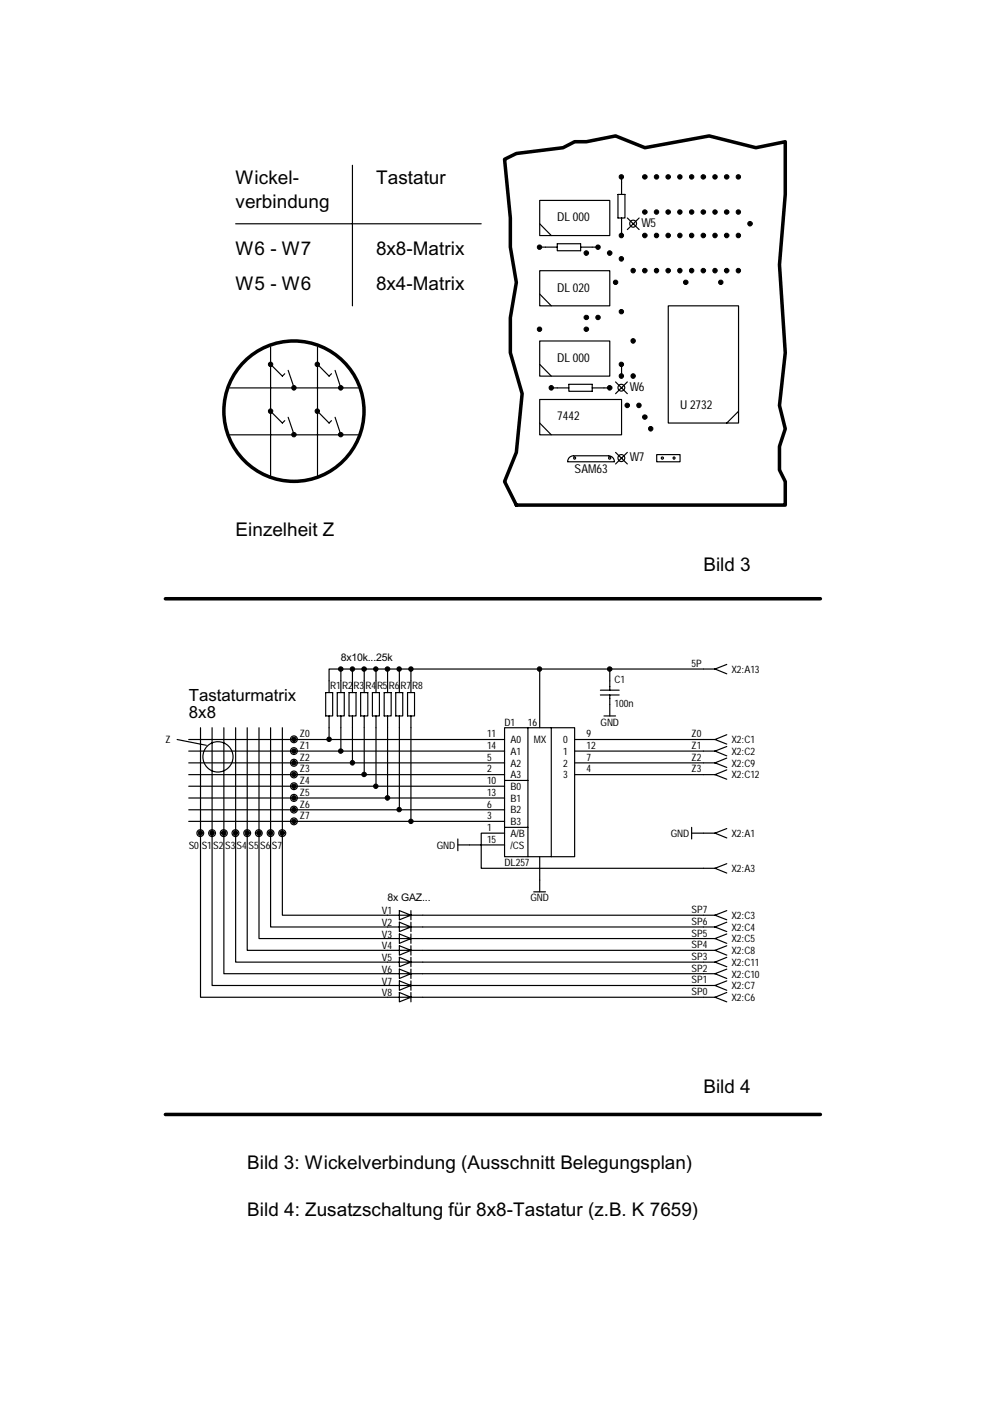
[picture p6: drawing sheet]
<svg xmlns="http://www.w3.org/2000/svg" width="210mm" height="297mm" viewBox="0 0 210 297" stroke-linecap="round" stroke-linejoin="round" font-family="sans-serif">
<g fill="none" stroke="#000" stroke-width=".25">
<path d="M74.7 35v29.8M131.8 37.5v3.7M50 47.4h52M114.4 42.5h14.9v7.4h-14.9zM114.4 57.4h14.9v7.4h-14.9zM114.4 52.4h3.8M114.4 47.4l2.5 2.5M118.2 51.7h4.9v1.5h-4.9zM123.1 52.4h3.7M131 41.2h1.5v5h-1.5zM131.8 46.2v3.7M133 46.2l2.5 2.5"/>
<path d="M134.2 47.4h.1M135.5 46.2l-2.5 2.5M57.4 73.5v27.4M57.4 77.2l2.5 2.5 .5-.5M61.1 78.5l1.3 3.7M67.3 73.5v27.4M67.3 77.2l2.5 2.5 .5-.5M71 78.5l1.3 3.7M114.4 72.3h14.9v7.4h-14.9zM114.4 77.2l2.5 2.5M114.4 62.3l2.5 2.5M131.8 77.2v2.5"/>
<path d="M141.7 64.8h14.9v24.9h-14.9zM48.7 82.2h27.3M48.7 92.2h27.3M57.4 87.2l2.5 2.5 .5-.5M61.1 88.5l1.3 3.7M67.3 87.2l2.5 2.5 .5-.5M71 88.5l1.3 3.7M114.4 84.7h17.4v7.5h-17.4zM114.4 89.7l2.5 2.5M116.9 82.2h3.7M120.4 97.9h9.9M120.6 81.5h5v1.5h-5z"/>
<path d="M121.6 96.6a1.23 1.23 0 0 0-1.2 1.3M121.6 96.6h7.4a1.23 1.23 0 0 1 1.3 1.3M121.7 96.9h.3v.4h-.3zM125.6 82.2h3.7M129.1 96.9h.3v.4h-.3zM130.5 81l2.5 2.5M130.5 95.9l2.5 2.5M131.8 82.2h.1M131.8 97.1h.1M133 81l-2.5 2.5M133 95.9l-2.5 2.5M139.2 96.4h5v1.5h-5z"/>
<path d="M140.3 96.9h.3v.4h-.3zM142.8 96.9h.3v.4h-.3zM156.6 87.2l-2.5 2.5M37.6 156.8l6.1 1.2M40 156.8h67M40 159.2h67M42.5 154.3v57.1h109.1M45 154.3v54.6h106.6M47.5 154.3v52.1h104.1M50 154.3v49.7h101.6M52.4 154.3v47.2h99.2M54.9 154.3v44.7h96.7"/>
<path d="M57.4 154.3v42.2h94.2M59.9 154.3v39.7h91.7M62.4 156.8h.1M62.4 159.2h.1M69.1 146.8h1.4v5h-1.4zM69.8 151.8v5M71.5 146.8h1.5v5h-1.5zM72.3 141.8v5M72.3 151.8v7.4M74 146.8h1.5v5h-1.5zM74.7 141.8v5M74.7 151.8v9.9"/>
<path d="M76.5 146.8h1.5v5h-1.5zM77.2 141.8v5M77.2 151.8v12.4M79 146.8h1.4v5h-1.4zM79.7 141.8v5M79.7 151.8v14.9M81.5 146.8h1.4v5h-1.4zM82.2 141.8v5M82.2 151.8v17.4M83.9 146.8h1.5v5h-1.5zM84.7 141.8v5M84.7 151.8v19.9"/>
<path d="M86.4 146.8h1.5v5h-1.5zM87.1 141.8v5M87.1 151.8v22.3M107 154.3h14.8v27.3h-14.8zM111.9 154.3v27.3M114.4 141.8v12.5M116.9 154.3v27.3M121.8 156.8h29.8M121.8 159.2h29.8M127.3 147.4h4M127.3 146.3h4M128.1 151.8h2.4"/>
<path d="M129.3 141.8v4.5M129.3 147.4v4.4M151.6 141.8h-81.8v5M151.6 156.8l2.5 1M151.6 159.2l2.5 1.1M151.6 141.8l2.5 1.1M154.1 155.8l-2.5 1M154.1 158.3l-2.5 .9M154.1 140.9l-2.5 .9M40 161.7h67M40 164.2h67M40 166.7h67"/>
<path d="M40 169.2h67M40 171.7h67M40 174.1h67M42.5 176.6h.1M45 176.6h.1M47.5 176.6h.1M50 176.6h.1M52.4 176.6h.1M54.9 176.6h.1M57.4 176.6h.1M59.9 176.6h.1M62.4 161.7h.1"/>
<path d="M62.4 164.2h.1M62.4 166.7h.1M62.4 169.2h.1M62.4 171.7h.1M62.4 174.1h.1M97.1 179.1h9.9M97.1 177.9v2.5M107 176.6h-5v7.5h49.6M107 165.5h4.9M107 175.4h4.9M121.8 161.7h29.8M121.8 164.2h29.8"/>
<path d="M146.6 176.6h5M146.6 175.4v2.5M151.6 161.7l2.5 1M151.6 164.2l2.5 1M151.6 176.6l2.5 1.1M154.1 160.7l-2.5 1M154.1 163.2l-2.5 1M154.1 175.7l-2.5 .9M84.7 193.1l2.4 .9-2.4 1zM84.7 195.5l2.4 1-2.4 1zM84.7 198l2.4 1-2.4 1zM87.1 193.1v1.9"/>
<path d="M87.1 195.5v2M87.1 198v2M113.2 189.1h2.5M114.4 181.6v7.5M151.6 184.1l2.5 1M151.6 194l2.5 1M151.6 196.5l2.5 1M151.6 199l2.5 1M154.1 183.1l-2.5 1M154.1 193.1l-2.5 .9M154.1 195.5l-2.5 1M154.1 198l-2.5 1"/>
<path d="M84.7 200.5l2.4 1-2.4 1zM84.7 203l2.4 1-2.4 1zM84.7 205.5l2.4 .9-2.4 1.1zM84.7 208l2.4 .9-2.4 1.1zM84.7 210.4l2.4 1-2.4 1zM87.1 200.5v2M87.1 203v2M87.1 205.5v2M87.1 208v2M87.1 210.4v2M151.6 201.5l2.5 1M151.6 204l2.5 1"/>
<path d="M151.6 206.4l2.5 1.1M151.6 208.9l2.5 1.1M151.6 211.4l2.5 1M154.1 200.5l-2.5 1M154.1 203l-2.5 1M154.1 205.5l-2.5 .9M154.1 208l-2.5 .9M154.1 210.4l-2.5 1"/>
<circle cx="134.2" cy="47.4" r=".73"/>
<circle cx="131.7" cy="97.1" r=".73"/>
<circle cx="131.7" cy="82.2" r=".72"/>
<circle cx="62.3" cy="159.2" r=".72"/>
<circle cx="62.3" cy="156.7" r=".72"/>
<circle cx="42.5" cy="176.6" r=".72"/>
<circle cx="45" cy="176.6" r=".72"/>
<circle cx="46.2" cy="160.5" r="3.2"/>
<circle cx="47.4" cy="176.6" r=".74"/>
<circle cx="49.9" cy="176.6" r=".72"/>
<circle cx="52.4" cy="176.6" r=".72"/>
<circle cx="54.9" cy="176.6" r=".72"/>
<circle cx="57.4" cy="176.6" r=".72"/>
<circle cx="59.8" cy="176.6" r=".74"/>
<circle cx="62.3" cy="161.7" r=".73"/>
<circle cx="62.3" cy="169.2" r=".73"/>
<circle cx="62.3" cy="166.7" r=".72"/>
<circle cx="62.3" cy="171.6" r=".72"/>
<circle cx="62.3" cy="164.2" r=".72"/>
<circle cx="62.3" cy="174.1" r=".72"/>
</g>
<g fill="none" stroke="#000" stroke-width=".74">
<path d="M107 33.8l2.5-1.3 9.9-1.2 2.4-1.3h2.5l6.2-1.2 6.2 2.5 13.7-2.5 9.9 2.5 6.2-1.3v11.2l-1.2 14.9 1.2 18.7-1.2 11.2 1.2 4.9-1.2 3.7v5l1.2 2.5v5h-57l-2.5-5 2.5-6.2 1.2-12.4-2.5-8.7v-7.5l1.3-7.4-1.3-7.5v-6.2zM35.1 126.9h138.8M35.1 236.3h138.8"/>
<circle cx="62.3" cy="87.2" r="14.9"/>
</g>
<g fill="#000" stroke="#000" stroke-width=".21">
<circle cx="131.7" cy="37.5" r=".47"/>
<circle cx="136.7" cy="37.5" r=".48"/>
<circle cx="139.2" cy="37.5" r=".47"/>
<circle cx="141.7" cy="37.5" r=".48"/>
<circle cx="144.1" cy="37.5" r=".47"/>
<circle cx="146.6" cy="37.5" r=".47"/>
<circle cx="149.1" cy="37.5" r=".48"/>
<circle cx="151.6" cy="37.5" r=".47"/>
<circle cx="154.1" cy="37.5" r=".48"/>
<circle cx="156.5" cy="37.5" r=".47"/>
<circle cx="114.4" cy="52.4" r=".47"/>
<circle cx="124.3" cy="53.7" r=".49"/>
<circle cx="126.8" cy="52.4" r=".47"/>
<circle cx="129.3" cy="53.7" r=".49"/>
<circle cx="130.5" cy="59.9" r=".47"/>
<circle cx="131.7" cy="54.9" r=".48"/>
<circle cx="131.7" cy="49.9" r=".48"/>
<circle cx="134.2" cy="57.4" r=".48"/>
<circle cx="136.7" cy="49.9" r=".49"/>
<circle cx="136.7" cy="57.4" r=".49"/>
<circle cx="136.7" cy="45" r=".48"/>
<circle cx="139.2" cy="49.9" r=".48"/>
<circle cx="139.2" cy="57.4" r=".48"/>
<circle cx="139.2" cy="45" r=".47"/>
<circle cx="141.7" cy="49.9" r=".49"/>
<circle cx="141.7" cy="57.4" r=".49"/>
<circle cx="141.7" cy="45" r=".48"/>
<circle cx="144.1" cy="49.9" r=".48"/>
<circle cx="144.1" cy="57.4" r=".48"/>
<circle cx="144.1" cy="45" r=".47"/>
<circle cx="145.4" cy="59.9" r=".48"/>
<circle cx="146.6" cy="49.9" r=".48"/>
<circle cx="146.6" cy="57.4" r=".48"/>
<circle cx="146.6" cy="45" r=".47"/>
<circle cx="149.1" cy="49.9" r=".49"/>
<circle cx="149.1" cy="57.4" r=".49"/>
<circle cx="149.1" cy="45" r=".48"/>
<circle cx="151.6" cy="49.9" r=".48"/>
<circle cx="151.6" cy="57.4" r=".48"/>
<circle cx="151.6" cy="45" r=".47"/>
<circle cx="152.8" cy="59.9" r=".47"/>
<circle cx="154.1" cy="49.9" r=".49"/>
<circle cx="154.1" cy="57.4" r=".49"/>
<circle cx="154.1" cy="45" r=".48"/>
<circle cx="156.5" cy="49.9" r=".48"/>
<circle cx="156.5" cy="57.4" r=".48"/>
<circle cx="156.5" cy="45" r=".47"/>
<circle cx="159" cy="47.4" r=".49"/>
<circle cx="57.4" cy="77.3" r=".47"/>
<circle cx="67.3" cy="77.3" r=".47"/>
<circle cx="114.4" cy="69.8" r=".47"/>
<circle cx="124.3" cy="69.8" r=".48"/>
<circle cx="124.3" cy="67.3" r=".48"/>
<circle cx="126.8" cy="67.3" r=".47"/>
<circle cx="131.7" cy="79.7" r=".48"/>
<circle cx="131.7" cy="66.1" r=".47"/>
<circle cx="131.7" cy="77.3" r=".47"/>
<circle cx="134.2" cy="79.7" r=".48"/>
<circle cx="134.2" cy="72.3" r=".48"/>
<circle cx="57.4" cy="87.2" r=".48"/>
<circle cx="62.3" cy="82.2" r=".48"/>
<circle cx="62.3" cy="92.2" r=".47"/>
<circle cx="67.3" cy="87.2" r=".48"/>
<circle cx="72.3" cy="82.2" r=".49"/>
<circle cx="72.3" cy="92.2" r=".48"/>
<circle cx="116.9" cy="82.2" r=".48"/>
<circle cx="129.3" cy="82.2" r=".49"/>
<circle cx="133" cy="85.9" r=".49"/>
<circle cx="135.5" cy="85.9" r=".48"/>
<circle cx="136.7" cy="88.4" r=".48"/>
<circle cx="138" cy="90.9" r=".48"/>
<circle cx="62.3" cy="159.2" r=".47"/>
<circle cx="62.3" cy="156.7" r=".47"/>
<circle cx="69.8" cy="156.7" r=".47"/>
<circle cx="72.3" cy="159.2" r=".48"/>
<circle cx="72.3" cy="141.8" r=".48"/>
<circle cx="74.7" cy="141.8" r=".47"/>
<circle cx="77.2" cy="141.8" r=".48"/>
<circle cx="79.7" cy="141.8" r=".47"/>
<circle cx="82.2" cy="141.8" r=".48"/>
<circle cx="84.6" cy="141.8" r=".47"/>
<circle cx="87.1" cy="141.8" r=".47"/>
<circle cx="114.4" cy="141.8" r=".47"/>
<circle cx="129.3" cy="141.8" r=".48"/>
<circle cx="42.5" cy="176.6" r=".49"/>
<circle cx="45" cy="176.6" r=".48"/>
<circle cx="47.4" cy="176.6" r=".49"/>
<circle cx="49.9" cy="176.6" r=".48"/>
<circle cx="52.4" cy="176.6" r=".48"/>
<circle cx="54.9" cy="176.6" r=".49"/>
<circle cx="57.4" cy="176.6" r=".48"/>
<circle cx="59.8" cy="176.6" r=".49"/>
<circle cx="62.3" cy="169.2" r=".48"/>
<circle cx="62.3" cy="161.7" r=".48"/>
<circle cx="62.3" cy="174.1" r=".47"/>
<circle cx="62.3" cy="164.2" r=".47"/>
<circle cx="62.3" cy="171.6" r=".47"/>
<circle cx="62.3" cy="166.7" r=".47"/>
<circle cx="74.7" cy="161.7" r=".48"/>
<circle cx="77.2" cy="164.2" r=".48"/>
<circle cx="79.7" cy="166.7" r=".47"/>
<circle cx="82.2" cy="169.2" r=".49"/>
<circle cx="84.6" cy="171.6" r=".47"/>
<circle cx="87.1" cy="174.1" r=".47"/>
</g>
<g font-size="4">
<text x="50" y="39.1">Wickel-</text>
<text x="79.7" y="39.1">Tastatur</text>
<text x="50" y="44.1">verbindung</text>
<text x="50" y="54.1">W6 - W7</text>
<text x="79.7" y="54.1">8x8-Matrix</text>
<text x="50" y="61.5">W5 - W6</text>
<text x="79.7" y="61.5">8x4-Matrix</text>
<text x="50" y="113.7">Einzelheit Z</text>
<text x="149.1" y="121.1">Bild 3</text>
<text x="149.1" y="231.7">Bild 4</text>
<text x="52.4" y="247.8">Bild 3: Wickelverbindung (Ausschnitt Belegungsplan)</text>
<text x="52.4" y="257.8">Bild 4: Zusatzschaltung für 8x8-Tastatur (z.B. K 7659)</text>
</g>
<g font-size="3.6">
<text x="40" y="148.5">Tastaturmatrix</text>
<text x="40" y="152.3">8x8</text>
</g>
<g font-size="2.6">
<text x="118.2" y="46.9">DL 000</text>
<text x="136" y="48.1">W5</text>
<text x="118.2" y="61.8">DL 020</text>
<text x="118.2" y="76.7">DL 000</text>
<text x="133.5" y="82.9">W6</text>
<text x="118.2" y="89.1">7442</text>
<text x="144.2" y="86.7">U 2732</text>
<text x="121.8" y="100.3">SAM63</text>
<text x="133.5" y="97.8">W7</text>
</g>
<g font-size="2.2">
<text x="72.3" y="140.1">8x10k...25k</text>
<text x="146.6" y="141.4">5P</text>
<text x="155.1" y="142.7">X2:A13</text>
<text x="70" y="146.1">R1</text>
<text x="72.5" y="146.1">R2</text>
<text x="75" y="146.1">R3</text>
<text x="77.5" y="146.1">R4</text>
<text x="79.9" y="146.1">R5</text>
<text x="82.4" y="146.1">R6</text>
<text x="84.9" y="146.1">R7</text>
<text x="87.4" y="146.1">R8</text>
<text x="130.3" y="144.9">C1</text>
<text x="130.3" y="149.9">100n</text>
<text x="107" y="153.8">D1</text>
<text x="111.9" y="153.8">16</text>
<text x="127.3" y="153.8">GND</text>
<text x="35.1" y="157.6">Z</text>
<text x="63.6" y="156.3">Z0</text>
<text x="63.6" y="158.8">Z1</text>
<text x="63.6" y="161.3">Z2</text>
<text x="103.3" y="161.3">5</text>
<text x="103.3" y="156.3">11</text>
<text x="103.3" y="158.8">14</text>
<text x="108.2" y="157.6">A0</text>
<text x="108.2" y="160.1">A1</text>
<text x="113.2" y="157.6">MX</text>
<text x="119.4" y="160.1">1</text>
<text x="119.4" y="157.6">0</text>
<text x="124.3" y="156.3">9</text>
<text x="124.3" y="161.3">7</text>
<text x="124.3" y="158.8">12</text>
<text x="146.6" y="156.3">Z0</text>
<text x="146.6" y="158.8">Z1</text>
<text x="146.6" y="161.3">Z2</text>
<text x="155.1" y="157.6">X2:C1</text>
<text x="155.1" y="160.1">X2:C2</text>
<text x="63.6" y="163.8">Z3</text>
<text x="63.6" y="166.3">Z4</text>
<text x="103.3" y="163.8">2</text>
<text x="103.3" y="166.3">10</text>
<text x="108.2" y="162.6">A2</text>
<text x="108.2" y="165">A3</text>
<text x="108.2" y="167.5">B0</text>
<text x="119.4" y="162.6">2</text>
<text x="119.4" y="165">3</text>
<text x="124.3" y="163.8">4</text>
<text x="146.6" y="163.8">Z3</text>
<text x="155.1" y="162.6">X2:C9</text>
<text x="155.1" y="165">X2:C12</text>
<text x="63.6" y="168.7">Z5</text>
<text x="63.6" y="171.2">Z6</text>
<text x="63.6" y="173.7">Z7</text>
<text x="103.3" y="173.7">3</text>
<text x="103.3" y="171.2">6</text>
<text x="103.3" y="168.7">13</text>
<text x="108.2" y="170">B1</text>
<text x="108.2" y="172.5">B2</text>
<text x="40" y="179.9">S0S1S2S3S4S5S6S7</text>
<text x="92.6" y="179.9">GND</text>
<text x="103.3" y="176.2">1</text>
<text x="103.3" y="178.7">15</text>
<text x="108.2" y="175">B3</text>
<text x="108.2" y="179.9">/CS</text>
<text x="108.2" y="177.5">A/B</text>
<text x="142.2" y="177.5">GND</text>
<text x="155.1" y="177.5">X2:A1</text>
<text x="107" y="183.7">DL257</text>
<text x="155.1" y="184.9">X2:A3</text>
<text x="82.2" y="191.1">8x GAZ...</text>
<text x="112.4" y="191.1">GND</text>
<text x="81" y="193.8">V1</text>
<text x="81" y="196.3">V2</text>
<text x="146.6" y="196.1">SP6</text>
<text x="146.6" y="193.6">SP7</text>
<text x="155.1" y="194.8">X2:C3</text>
<text x="155.1" y="197.3">X2:C4</text>
<text x="81" y="198.8">V3</text>
<text x="81" y="201.3">V4</text>
<text x="81" y="203.8">V5</text>
<text x="146.6" y="201">SP4</text>
<text x="146.6" y="203.5">SP3</text>
<text x="146.6" y="198.6">SP5</text>
<text x="155.1" y="199.8">X2:C5</text>
<text x="155.1" y="202.3">X2:C8</text>
<text x="81" y="206.3">V6</text>
<text x="81" y="208.7">V7</text>
<text x="146.6" y="208.5">SP1</text>
<text x="146.6" y="206">SP2</text>
<text x="155.1" y="204.8">X2:C11</text>
<text x="155.1" y="207.3">X2:C10</text>
<text x="155.1" y="209.8">X2:C7</text>
<text x="81" y="211.2">V8</text>
<text x="146.6" y="211">SP0</text>
<text x="155.1" y="212.2">X2:C6</text>
</g>
</svg>
